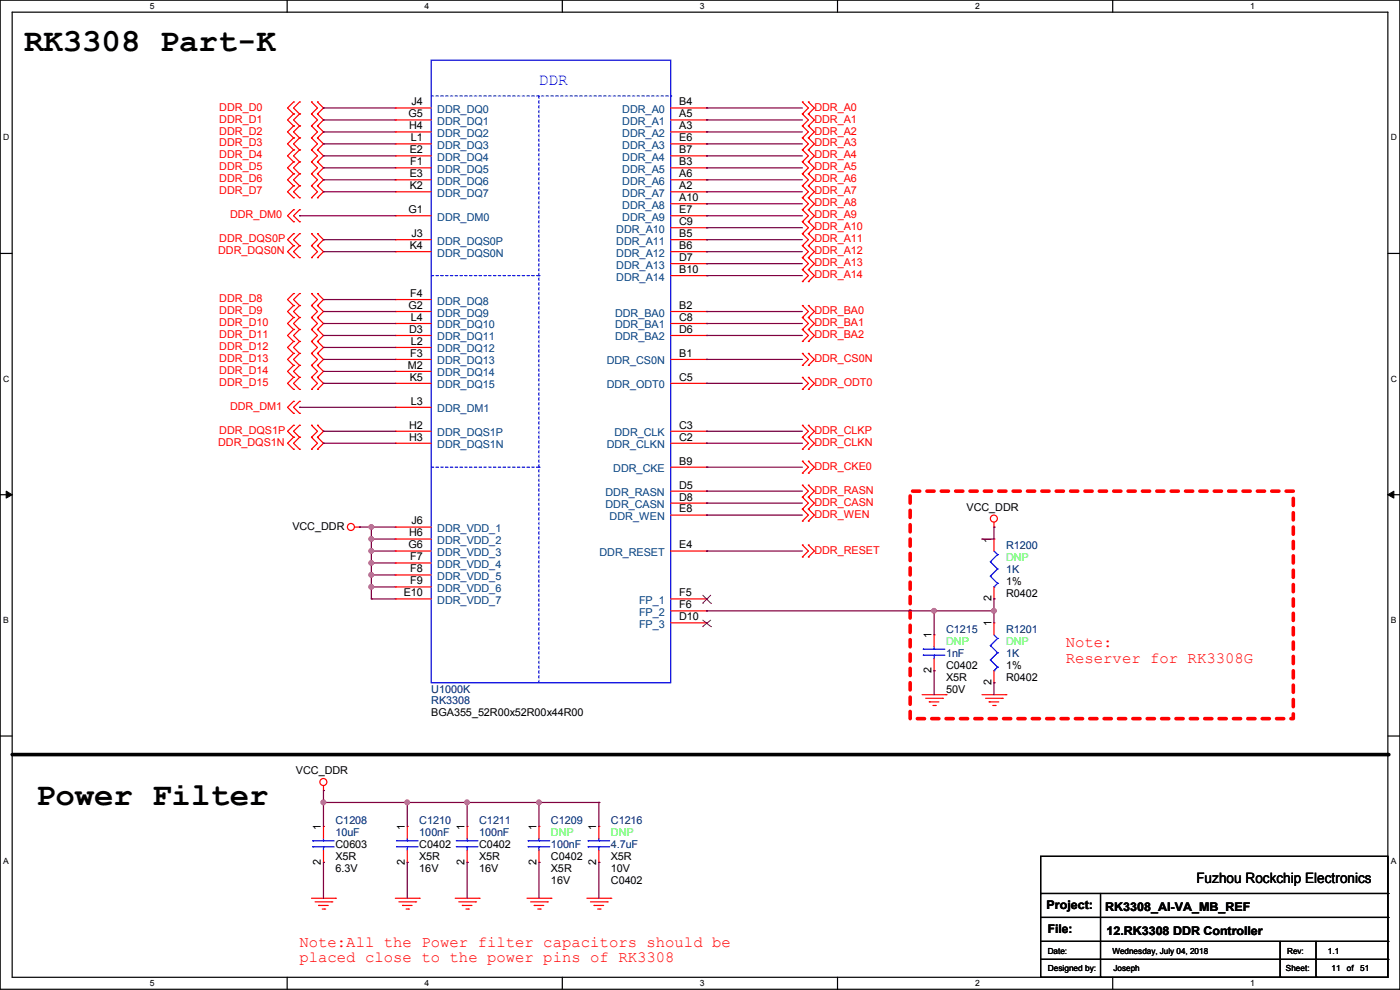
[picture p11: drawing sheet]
<svg xmlns="http://www.w3.org/2000/svg" width="297mm" height="210mm" viewBox="0 0 297 210" stroke-linecap="round" stroke-linejoin="round" font-family="sans-serif">
<path d="M0 0h297v209.8h-297zM2.6 2.6h291.8v204.7h-291.8z" fill="none" stroke="#000" stroke-width=".25"/>
<g fill="#fff">
<path d="M31.7 .3h1v2h-1z"/>
<path d="M31.7 207.6h1v2h-1z"/>
</g>
<path d="M60.9 0v2.6M60.9 207.3v2.5" fill="none" stroke="#000" stroke-width=".25"/>
<g fill="#fff">
<path d="M90.1 .3h1v2h-1z"/>
<path d="M90.1 207.6h1v2h-1z"/>
</g>
<path d="M119.3 0v2.6M119.3 207.3v2.5" fill="none" stroke="#000" stroke-width=".25"/>
<g fill="#fff">
<path d="M148.5 .3h.9v2h-.9z"/>
<path d="M148.5 207.6h.9v2h-.9z"/>
</g>
<path d="M177.7 0v2.6M177.7 207.3v2.5" fill="none" stroke="#000" stroke-width=".25"/>
<g fill="#fff">
<path d="M206.8 .3h1v2h-1z"/>
<path d="M206.8 207.6h1v2h-1z"/>
</g>
<path d="M236.1 0v2.6M236.1 207.3v2.5" fill="none" stroke="#000" stroke-width=".25"/>
<g fill="#fff">
<path d="M265.2 .3h1v2h-1z"/>
<path d="M265.2 207.6h1v2h-1z"/>
<path d="M.7 28.2h1.2v1.9h-1.2z"/>
<path d="M295.1 28.2h1.2v1.9h-1.2z"/>
<path d="M.7 79.3h1.2v2h-1.2z"/>
<path d="M295.1 79.3h1.2v2h-1.2z"/>
</g>
<path d="M0 53.8h2.6M294.4 53.8h2.6" fill="none" stroke="#000" stroke-width=".25"/>
<g fill="#fff">
<path d="M.7 130.5h1.2v2h-1.2z"/>
<path d="M295.1 130.5h1.1v2h-1.1z"/>
</g>
<path d="M0 104.9h2.6M294.4 104.9h2.6" fill="none" stroke="#000" stroke-width=".25"/>
<path d="M1.3 104.2l1.3 .7-1.3 .8zM294.4 104.9l1.3-.7v1.5z" fill="#000" stroke="#000" stroke-width=".21"/>
<g fill="#fff">
<path d="M.7 181.7h1.2v2h-1.2z"/>
<path d="M295.1 181.7h1.1v2h-1.1z"/>
</g>
<g fill="none" stroke="#000" stroke-width=".25">
<path d="M0 156.1h2.6M294.4 156.1h2.6M220.8 181.7h73.6v25.6h-73.6zM220.8 189.5h73.6M220.8 194.6h73.6M220.8 199.7h73.6M233.5 189.5v17.8M271.6 199.7v7.6M279.2 199.7v7.6M294.4 189.5h.1M294.4 194.6h.1M294.4 199.7h.1"/>
<path d="M220.8 203.5h73.6M233.5 207.3h.1M271.6 207.3h.1M279.2 207.3h.1M294.4 203.5h.1"/>
</g>
<path d="M2.6 160.1h291.8" fill="none" stroke="#000" stroke-width=".76"/>
<circle cx="294.4" cy="160.1" r=".38" fill="#000"/>
<path d="M193.1 104.2h81.3v48.2h-81.3z" fill="none" stroke="#f00" stroke-width=".76" stroke-dasharray="1.5 1.5"/>
<g fill="none" stroke="#f00" stroke-width=".25">
<path d="M62.3 24.2h.1M62.3 21.6h.1M62.3 26.7h.1M62.3 29.3h.1M62.3 31.8h.1M62.3 34.3h.1M62.3 36.9h.1M62.3 39.4h.1M62.3 29.3l-1.3 1.2 1.3 1.3M62.3 21.6l-1.3 1.3 1.3 1.3M62.3 31.8l-1.3 1.3 1.3 1.2M62.3 24.2l-1.3 1.2 1.3 1.3"/>
<path d="M62.3 34.3l-1.3 1.3 1.3 1.3M62.3 26.7l-1.3 1.3 1.3 1.3M62.3 36.9l-1.3 1.2 1.3 1.3M62.3 39.4l-1.3 1.3 1.3 1.3M63.5 24.2h.1M63.5 21.6h.1M63.5 26.7h.1M63.5 29.3h.1M63.5 31.8h.1M63.5 34.3h.1M63.5 36.9h.1M63.5 39.4h.1"/>
<path d="M63.5 26.7l-1.2 1.3 1.2 1.3M63.5 21.6l-1.2 1.3 1.2 1.3M63.5 29.3l-1.2 1.2 1.2 1.3M63.5 24.2l-1.2 1.2 1.2 1.3M63.5 31.8l-1.2 1.3 1.2 1.2M63.5 34.3l-1.2 1.3 1.2 1.3M63.5 36.9l-1.2 1.2 1.2 1.3M63.5 39.4l-1.2 1.3 1.2 1.3M66.1 24.2h.1M66.1 21.6h.1M66.1 26.7h.1M66.1 29.3h.1"/>
<path d="M66.1 31.8h.1M66.1 34.3h.1M66.1 36.9h.1M66.1 39.4h.1M66.1 21.6l1.3 1.3-1.3 1.3M66.1 26.7l1.3 1.3-1.3 1.3M66.1 24.2l1.3 1.2-1.3 1.3M66.1 29.3l1.3 1.2-1.3 1.3M66.1 31.8l1.3 1.3-1.3 1.2M66.1 36.9l1.3 1.2-1.3 1.3M66.1 34.3l1.3 1.3-1.3 1.3M66.1 39.4l1.3 1.3-1.3 1.3"/>
<path d="M67.4 21.6h.1M67.4 24.2h.1M67.4 26.7h.1M67.4 29.3h.1M67.4 31.8h.1M67.4 34.3h.1M67.4 36.9h.1M67.4 39.4h.1M67.4 21.6l1.2 1.3-1.2 1.3M67.4 29.3l1.2 1.2-1.2 1.3M67.4 24.2l1.2 1.2-1.2 1.3M67.4 31.8l1.2 1.3-1.2 1.2"/>
<path d="M67.4 26.7l1.2 1.3-1.2 1.3M67.4 34.3l1.2 1.3-1.2 1.3M67.4 36.9l1.2 1.2-1.2 1.3M67.4 39.4l1.2 1.3-1.2 1.3M83.9 22.9h.1M83.9 25.4h.1M83.9 28h.1M83.9 30.5h.1M83.9 33.1h.1M83.9 35.6h.1M83.9 38.1h.1M83.9 22.9h7.6"/>
<path d="M83.9 25.4h7.6M83.9 28h7.6M83.9 30.5h7.6M83.9 33.1h7.6M83.9 35.6h7.6M83.9 38.1h7.6M142.3 22.9h7.6M142.3 25.4h7.6M142.3 28h7.6M142.3 30.5h7.6M142.3 33.1h7.6M142.3 35.6h7.6"/>
<path d="M142.3 38.1h7.6M149.9 22.9h.1M149.9 25.4h.1M149.9 28h.1M149.9 30.5h.1M149.9 33.1h.1M149.9 35.6h.1M149.9 38.1h.1M170.2 29.3h.1M170.2 26.7h.1M170.2 24.2h.1M170.2 31.8h.1"/>
<path d="M170.2 39.4h.1M170.2 36.9h.1M170.2 34.3h.1M170.2 21.6h.1M170.2 26.7l1.3 1.3-1.3 1.3M170.2 24.2l1.3 1.2-1.3 1.3M170.2 29.3l1.3 1.2-1.3 1.3M170.2 36.9l1.3 1.2-1.3 1.3M170.2 34.3l1.3 1.3-1.3 1.3M170.2 21.6l1.3 1.3-1.3 1.3M170.2 39.4l1.3 1.3-1.3 1.3M170.2 31.8l1.3 1.3-1.3 1.2"/>
<path d="M171.5 29.3h.1M171.5 26.7h.1M171.5 24.2h.1M171.5 31.8h.1M171.5 39.4h.1M171.5 36.9h.1M171.5 34.3h.1M171.5 21.6h.1M171.5 26.7l1.3 1.3-1.3 1.3M171.5 24.2l1.3 1.2-1.3 1.3M171.5 29.3l1.3 1.2-1.3 1.3M171.5 36.9l1.3 1.2-1.3 1.3"/>
<path d="M171.5 34.3l1.3 1.3-1.3 1.3M171.5 21.6l1.3 1.3-1.3 1.3M171.5 39.4l1.3 1.3-1.3 1.3M171.5 31.8l1.3 1.3-1.3 1.2M62.3 42h.1M62.3 47h.1M62.3 44.5h.1M62.3 52.1h.1M62.3 49.6h.1M62.3 54.7h.1M62.3 44.5l-1.3 1.3 1.3 1.2M62.3 49.6l-1.3 1.2 1.3 1.3"/>
<path d="M62.3 52.1l-1.3 1.3 1.3 1.3M63.5 42h.1M63.5 47h.1M63.5 44.5h.1M63.5 52.1h.1M63.5 49.6h.1M63.5 54.7h.1M63.5 44.5l-1.2 1.3 1.2 1.2M63.5 49.6l-1.2 1.2 1.2 1.3M63.5 52.1l-1.2 1.3 1.2 1.3M66.1 42h.1M66.1 52.1h.1"/>
<path d="M66.1 49.6h.1M66.1 54.7h.1M66.1 49.6l1.3 1.2-1.3 1.3M66.1 52.1l1.3 1.3-1.3 1.3M67.4 42h.1M67.4 49.6h.1M67.4 52.1h.1M67.4 54.7h.1M67.4 52.1l1.2 1.3-1.2 1.3M67.4 49.6l1.2 1.2-1.2 1.3M83.9 40.7h.1M83.9 45.8h.1"/>
<path d="M83.9 50.8h.1M83.9 53.4h.1M83.9 40.7h7.6M83.9 45.8h7.6M83.9 50.8h7.6M83.9 53.4h7.6M142.3 40.7h7.6M142.3 45.8h7.6M142.3 50.8h7.6M142.3 53.4h7.6M142.3 43.2h7.6M142.3 48.3h7.6"/>
<path d="M142.3 55.9h7.6M142.3 58.5h7.6M149.9 40.7h.1M149.9 43.2h.1M149.9 45.8h.1M149.9 48.3h.1M149.9 50.8h.1M149.9 53.4h.1M149.9 55.9h.1M149.9 58.5h.1M170.2 42h.1M170.2 47h.1"/>
<path d="M170.2 44.5h.1M170.2 49.6h.1M170.2 52.1h.1M170.2 59.7h.1M170.2 57.2h.1M170.2 54.7h.1M170.2 44.5l1.3 1.3-1.3 1.2M170.2 47l1.3 1.3-1.3 1.3M170.2 49.6l1.3 1.2-1.3 1.3M170.2 57.2l1.3 1.3-1.3 1.2M170.2 54.7l1.3 1.2-1.3 1.3M170.2 42l1.3 1.2-1.3 1.3"/>
<path d="M170.2 52.1l1.3 1.3-1.3 1.3M171.5 42h.1M171.5 47h.1M171.5 44.5h.1M171.5 49.6h.1M171.5 52.1h.1M171.5 59.7h.1M171.5 57.2h.1M171.5 54.7h.1M171.5 44.5l1.3 1.3-1.3 1.2M171.5 47l1.3 1.3-1.3 1.3M171.5 49.6l1.3 1.2-1.3 1.3"/>
<path d="M171.5 57.2l1.3 1.3-1.3 1.2M171.5 54.7l1.3 1.2-1.3 1.3M171.5 42l1.3 1.2-1.3 1.3M171.5 52.1l1.3 1.3-1.3 1.3M62.3 64.8h.1M62.3 62.3h.1M62.3 67.4h.1M62.3 69.9h.1M62.3 72.4h.1M62.3 75h.1M62.3 77.5h.1M62.3 69.9l-1.3 1.3 1.3 1.2"/>
<path d="M62.3 62.3l-1.3 1.2 1.3 1.3M62.3 72.4l-1.3 1.3 1.3 1.3M62.3 64.8l-1.3 1.3 1.3 1.3M62.3 75l-1.3 1.2 1.3 1.3M62.3 67.4l-1.3 1.2 1.3 1.3M62.3 77.5l-1.3 1.3 1.3 1.3M63.5 64.8h.1M63.5 62.3h.1M63.5 67.4h.1M63.5 69.9h.1M63.5 72.4h.1M63.5 75h.1"/>
<path d="M63.5 77.5h.1M63.5 67.4l-1.2 1.2 1.2 1.3M63.5 62.3l-1.2 1.2 1.2 1.3M63.5 69.9l-1.2 1.3 1.2 1.2M63.5 64.8l-1.2 1.3 1.2 1.3M63.5 72.4l-1.2 1.3 1.2 1.3M63.5 75l-1.2 1.2 1.2 1.3M63.5 77.5l-1.2 1.3 1.2 1.3M66.1 64.8h.1M66.1 62.3h.1M66.1 67.4h.1M66.1 69.9h.1"/>
<path d="M66.1 72.4h.1M66.1 75h.1M66.1 77.5h.1M66.1 62.3l1.3 1.2-1.3 1.3M66.1 67.4l1.3 1.2-1.3 1.3M66.1 64.8l1.3 1.3-1.3 1.3M66.1 69.9l1.3 1.3-1.3 1.2M66.1 72.4l1.3 1.3-1.3 1.3M66.1 75l1.3 1.2-1.3 1.3M66.1 77.5l1.3 1.3-1.3 1.3M67.4 62.3h.1M67.4 64.8h.1"/>
<path d="M67.4 67.4h.1M67.4 69.9h.1M67.4 72.4h.1M67.4 75h.1M67.4 77.5h.1M67.4 62.3l1.2 1.2-1.2 1.3M67.4 69.9l1.2 1.3-1.2 1.2M67.4 64.8l1.2 1.3-1.2 1.3M67.4 72.4l1.2 1.3-1.2 1.3M67.4 67.4l1.2 1.2-1.2 1.3M67.4 75l1.2 1.2-1.2 1.3M67.4 77.5l1.2 1.3-1.2 1.3"/>
<path d="M83.9 63.5h.1M83.9 66.1h.1M83.9 68.6h.1M83.9 71.2h.1M83.9 73.7h.1M83.9 76.2h.1M83.9 78.8h.1M83.9 63.5h7.6M83.9 66.1h7.6M83.9 68.6h7.6M83.9 71.2h7.6M83.9 73.7h7.6"/>
<path d="M83.9 76.2h7.6M83.9 78.8h7.6M142.3 66.1h7.6M142.3 68.6h7.6M142.3 71.2h7.6M142.3 76.2h7.6M149.9 66.1h.1M149.9 68.6h.1M149.9 71.2h.1M149.9 76.2h.1M170.2 77.5h.1M170.2 75h.1"/>
<path d="M170.2 67.4h.1M170.2 64.8h.1M170.2 69.9h.1M170.2 72.4h.1M170.2 75l1.3 1.2-1.3 1.3M170.2 64.8l1.3 1.3-1.3 1.3M170.2 67.4l1.3 1.2-1.3 1.3M170.2 69.9l1.3 1.3-1.3 1.2M171.5 77.5h.1M171.5 75h.1M171.5 67.4h.1M171.5 64.8h.1"/>
<path d="M171.5 69.9h.1M171.5 72.4h.1M171.5 75l1.3 1.2-1.3 1.3M171.5 64.8l1.3 1.3-1.3 1.3M171.5 67.4l1.3 1.2-1.3 1.3M171.5 69.9l1.3 1.3-1.3 1.2M62.3 80.1h.1M62.3 82.6h.1M62.3 87.7h.1M62.3 85.1h.1M62.3 92.8h.1M62.3 90.2h.1"/>
<path d="M62.3 95.3h.1M62.3 80.1l-1.3 1.2 1.3 1.3M62.3 85.1l-1.3 1.3 1.3 1.3M62.3 90.2l-1.3 1.3 1.3 1.3M62.3 92.8l-1.3 1.2 1.3 1.3M63.5 80.1h.1M63.5 82.6h.1M63.5 87.7h.1M63.5 85.1h.1M63.5 92.8h.1M63.5 90.2h.1M63.5 95.3h.1"/>
<path d="M63.5 80.1l-1.2 1.2 1.2 1.3M63.5 85.1l-1.2 1.3 1.2 1.3M63.5 90.2l-1.2 1.3 1.2 1.3M63.5 92.8l-1.2 1.2 1.2 1.3M66.1 80.1h.1M66.1 82.6h.1M66.1 92.8h.1M66.1 90.2h.1M66.1 95.3h.1M66.1 80.1l1.3 1.2-1.3 1.3M66.1 90.2l1.3 1.3-1.3 1.3M66.1 92.8l1.3 1.2-1.3 1.3"/>
<path d="M67.4 80.1h.1M67.4 82.6h.1M67.4 90.2h.1M67.4 92.8h.1M67.4 95.3h.1M67.4 80.1l1.2 1.2-1.2 1.3M67.4 90.2l1.2 1.3-1.2 1.3M67.4 92.8l1.2 1.2-1.2 1.3M83.9 81.3h.1M83.9 86.4h.1M83.9 91.5h.1M83.9 94h.1"/>
<path d="M83.9 81.3h7.6M83.9 86.4h7.6M83.9 91.5h7.6M83.9 94h7.6M142.3 81.3h7.6M142.3 91.5h7.6M142.3 94h7.6M142.3 99.1h7.6M149.9 81.3h.1M149.9 91.5h.1M149.9 94h.1M149.9 99.1h.1"/>
<path d="M170.2 82.6h.1M170.2 80.1h.1M170.2 95.3h.1M170.2 92.8h.1M170.2 90.2h.1M170.2 97.8h.1M170.2 80.1l1.3 1.2-1.3 1.3M170.2 92.8l1.3 1.2-1.3 1.3M170.2 90.2l1.3 1.3-1.3 1.3M170.2 97.8l1.3 1.3-1.3 1.3M171.5 82.6h.1M171.5 80.1h.1"/>
<path d="M171.5 95.3h.1M171.5 92.8h.1M171.5 90.2h.1M171.5 97.8h.1M171.5 80.1l1.3 1.2-1.3 1.3M171.5 92.8l1.3 1.2-1.3 1.3M171.5 90.2l1.3 1.3-1.3 1.3M171.5 97.8l1.3 1.3-1.3 1.3M75.2 111.8h1M76.2 111.8h.1M83.9 111.8h.1M83.9 114.3h.1"/>
<path d="M83.9 116.9h.1M83.9 119.4h.1M83.9 111.8h7.6M83.9 116.9h7.6M83.9 114.3h7.6M83.9 119.4h7.6M142.3 104.2h7.6M142.3 106.7h7.6M142.3 109.3h7.6M142.3 116.9h7.6M149.9 104.2h.1M149.9 106.7h.1"/>
<path d="M149.9 109.3h.1M149.9 116.9h.1M170.2 100.4h.1M170.2 105.5h.1M170.2 102.9h.1M170.2 108h.1M170.2 110.5h.1M170.2 118.2h.1M170.2 115.6h.1M170.2 102.9l1.3 1.3-1.3 1.3M170.2 105.5l1.3 1.2-1.3 1.3M170.2 108l1.3 1.3-1.3 1.2"/>
<path d="M170.2 115.6l1.3 1.3-1.3 1.3M171.5 100.4h.1M171.5 105.5h.1M171.5 102.9h.1M171.5 108h.1M171.5 110.5h.1M171.5 118.2h.1M171.5 115.6h.1M171.5 102.9l1.3 1.3-1.3 1.3M171.5 105.5l1.3 1.2-1.3 1.3M171.5 108l1.3 1.3-1.3 1.2M171.5 115.6l1.3 1.3-1.3 1.3"/>
<path d="M210.9 111.8h.1M210.9 114.3h.1M210.9 110.8v1M210.9 114.3v2.6M83.9 122h.1M83.9 124.5h.1M83.9 127h.1M83.9 122h7.6M83.9 124.5h7.6M83.9 127h7.6M142.3 127h7.6M142.3 129.6h7.6"/>
<path d="M142.3 132.1h7.6M149.9 127h.1M149.9 129.6h.1M149.9 132.1h.1M198.2 134.7h.1M198.2 134.7v2.5M198.2 139.7v2.6M210.9 132.1h.1M210.9 127h.1M210.9 124.5v2.5M210.9 132.1v2.6M195.6 147.4h5.1"/>
<path d="M196.4 148.1h3.5M197.1 148.9h.1M197.1 148.9h2.1M197.9 149.6h.5M198.2 142.3h.1M198.4 149.6h.1M199.9 148.1h.1M200.7 147.4h.1M208.3 147.4h5.1M209.1 148.1h3.5M209.8 148.9h.1M209.8 148.9h2.1"/>
<path d="M210.6 149.6h.5M210.9 144.8h.1M210.9 142.3v2.5M211.1 149.6h.1M212.6 148.1h.1M213.4 147.4h.1M68.6 167.7h.1M68.6 175.3h.1M68.6 166.7v1M68.6 175.3v2.5M86.4 175.3h.1M86.4 175.3v2.5"/>
<path d="M99.1 175.3h.1M99.1 175.3v2.5M114.3 175.3h.1M114.3 175.3v2.5M127 175.3h.1M127 175.3v2.5M66.1 190.5h5.1M66.8 191.3h3.6M67.6 192.1h.1M67.6 192.1h2M68.4 192.8h.5M68.6 182.9h.1"/>
<path d="M68.6 180.4v2.5M68.9 192.8h.1M70.4 191.3h.1M71.2 190.5h.1M83.9 190.5h5M84.6 191.3h3.6M85.4 192.1h.1M85.4 192.1h2M86.1 192.8h.6M86.4 182.9h.1M86.4 180.4v2.5M86.7 192.8h.1"/>
<path d="M88.2 191.3h.1M88.9 190.5h.1M96.6 190.5h5M97.3 191.3h3.6M98.1 192.1h.1M98.1 192.1h2M98.8 192.8h.6M99.1 182.9h.1M99.1 180.4v2.5M99.4 192.8h.1M100.9 191.3h.1M101.6 190.5h.1"/>
<path d="M111.8 190.5h5.1M112.6 191.3h3.5M113.3 192.1h.1M113.3 192.1h2.1M114.1 192.8h.5M114.3 182.9h.1M114.3 180.4v2.5M114.6 192.8h.1M116.1 191.3h.1M116.9 190.5h.1M124.5 190.5h5.1M125.3 191.3h3.5"/>
<path d="M126 192.1h.1M126 192.1h2.1M126.8 192.8h.5M127 182.9h.1M127 180.4v2.5M127.3 192.8h.1M128.8 191.3h.1M129.6 190.5h.1"/>
<circle cx="74.4" cy="111.8" r=".74"/>
<circle cx="210.8" cy="110" r=".74"/>
<circle cx="68.6" cy="165.9" r=".74"/>
</g>
<g fill="none" stroke="#00f" stroke-width=".25">
<path d="M91.5 12.7h50.8v132.1h-50.8zM210.1 119.2h.1M210.1 119.2l1.5 1.5M210.9 116.9l.7 .7M211.6 117.6h.1M211.6 117.6l-1.5 1.6M195.9 139h.1M195.9 137.7h.1M195.9 139h4.5M195.9 137.7h4.5M198.2 137.7h.1M198.2 139h.1"/>
<path d="M198.2 137.2v.5M198.2 139v.7M210.1 136.9h.1M210.1 140h.1M210.1 122.2h.1M210.1 136.9l1.5 1.6M210.1 140l1.5 1.5M210.1 122.2l1.5 1.5M210.9 124.5h.1M210.9 134.7l.7 .7M211.6 135.4h.1M211.6 138.5h.1"/>
<path d="M211.6 120.7h.1M211.6 123.7h.1M211.6 135.4l-1.5 1.5M211.6 138.5l-1.5 1.5M211.6 120.7l-1.5 1.5M211.6 123.7l-.7 .8M210.9 142.3h.1M211.6 141.5h.1M211.6 141.5l-.7 .8M66.3 179.6h.1M66.3 178.4h.1M66.3 179.6h4.6"/>
<path d="M66.3 178.4h4.6M68.6 178.4h.1M68.6 179.6h.1M68.6 177.8v.6M68.6 179.6v.8M84.1 179.6h.1M84.1 178.4h.1M84.1 179.6h4.6M84.1 178.4h4.6M86.4 178.4h.1M86.4 179.6h.1M86.4 177.8v.6"/>
<path d="M86.4 179.6v.8M96.8 179.6h.1M96.8 178.4h.1M96.8 179.6h4.6M96.8 178.4h4.6M99.1 178.4h.1M99.1 179.6h.1M99.1 177.8v.6M99.1 179.6v.8M112.1 179.6h.1M112.1 178.4h.1M112.1 179.6h4.5"/>
<path d="M112.1 178.4h4.5M114.3 178.4h.1M114.3 179.6h.1M114.3 177.8v.6M114.3 179.6v.8M124.8 179.6h.1M124.8 178.4h.1M124.8 179.6h4.5M124.8 178.4h4.5M127 178.4h.1M127 179.6h.1M127 177.8v.6"/>
<path d="M127 179.6v.8"/>
</g>
<path d="M91.5 20.4h50.8M114.3 20.4v124.4M142.3 20.4h.1M91.5 58.5h22.8M114.3 58.5h.1M91.5 99.1h22.8M114.3 99.1h.1M114.3 144.8h.1" fill="none" stroke="#00f" stroke-width=".25" stroke-dasharray=".5 .5"/>
<path d="M149 128h.1M149 132.9h.1M149 126.2l1.8 1.8M149 131.5l1.8 1.4M150.8 128h.1M150.8 132.9h.1M150.8 126.2l-1.8 1.8M150.8 131.5l-1.8 1.4" fill="none" stroke="#804000" stroke-width=".21"/>
<g fill="none" stroke="#800040" stroke-width=".25">
<path d="M68.6 22.9h.1M68.6 25.4h.1M68.6 28h.1M68.6 30.5h.1M68.6 33.1h.1M68.6 35.6h.1M68.6 38.1h.1M68.6 22.9h15.3M68.6 25.4h15.3M68.6 28h15.3M68.6 30.5h15.3M68.6 33.1h15.3"/>
<path d="M68.6 35.6h15.3M68.6 38.1h15.3M149.9 35.6h.1M149.9 30.5h.1M149.9 38.1h.1M149.9 33.1h.1M149.9 22.9h.1M149.9 28h.1M149.9 25.4h.1M149.9 22.9h20.3M149.9 25.4h20.3M149.9 28h20.3"/>
<path d="M149.9 30.5h20.3M149.9 33.1h20.3M149.9 35.6h20.3M149.9 38.1h20.3M63.5 45.8h.1M63.5 45.8h20.4M68.6 40.7h.1M68.6 50.8h.1M68.6 53.4h.1M68.6 40.7h15.3M68.6 50.8h15.3M68.6 53.4h15.3"/>
<path d="M149.9 43.2h.1M149.9 50.8h.1M149.9 40.7h.1M149.9 45.8h.1M149.9 58.5h.1M149.9 53.4h.1M149.9 55.9h.1M149.9 48.3h.1M149.9 40.7h20.3M149.9 45.8h20.3M149.9 50.8h20.3M149.9 53.4h20.3"/>
<path d="M149.9 43.2h20.3M149.9 58.5h20.3M149.9 55.9h20.3M149.9 48.3h20.3M68.6 63.5h.1M68.6 66.1h.1M68.6 68.6h.1M68.6 71.2h.1M68.6 73.7h.1M68.6 76.2h.1M68.6 78.8h.1M68.6 63.5h15.3"/>
<path d="M68.6 66.1h15.3M68.6 68.6h15.3M68.6 71.2h15.3M68.6 73.7h15.3M68.6 76.2h15.3M68.6 78.8h15.3M149.9 76.2h.1M149.9 66.1h.1M149.9 68.6h.1M149.9 71.2h.1M149.9 66.1h20.3M149.9 68.6h20.3"/>
<path d="M149.9 71.2h20.3M149.9 76.2h20.3M63.5 86.4h.1M63.5 86.4h20.4M68.6 81.3h.1M68.6 94h.1M68.6 91.5h.1M68.6 81.3h15.3M68.6 94h15.3M68.6 91.5h15.3M149.9 81.3h.1M149.9 94h.1"/>
<path d="M149.9 91.5h.1M149.9 99.1h.1M149.9 81.3h20.3M149.9 94h20.3M149.9 91.5h20.3M149.9 99.1h20.3M76.2 111.8h.1M76.2 111.8h7.7M78.8 111.8h.1M78.8 114.3h.1M78.8 116.9h.1M78.8 119.4h.1"/>
<path d="M78.8 111.8v15.2M78.8 114.3h5.1M78.8 116.9h5.1M78.8 119.4h5.1M149.9 104.2h.1M149.9 106.7h.1M149.9 109.3h.1M149.9 116.9h.1M149.9 116.9h20.3M149.9 104.2h20.3M149.9 106.7h20.3M149.9 109.3h20.3"/>
<path d="M208.3 114.3h.1M210.9 111.8h.1M210.9 111.8v2.5h-2.6M78.8 122h.1M78.8 124.5h.1M78.8 127h.1M78.8 122h5.1M78.8 124.5h5.1M78.8 127h5.1M149.9 129.6h.1M149.9 129.6h61M198.2 129.6h.1"/>
<path d="M198.2 129.6v5.1M210.9 127h.1M210.9 129.6h.1M210.9 127v5.1M198.2 142.3h.1M198.2 142.3v5.1M210.9 144.8h.1M210.9 144.8v2.6M68.6 167.7h.1M68.6 170.2h.1M68.6 170.2h58.4M68.6 167.7v7.6"/>
<path d="M86.4 170.2h.1M86.4 170.2v5.1M99.1 170.2h.1M99.1 170.2v5.1M114.3 170.2h.1M114.3 170.2v5.1M127 170.2h.1M127 170.2v5.1M68.6 182.9h.1M68.6 182.9v7.6M86.4 182.9h.1M86.4 182.9v7.6"/>
<path d="M99.1 182.9h.1M99.1 182.9v7.6M114.3 182.9h.1M114.3 182.9v7.6M127 182.9h.1M127 182.9v7.6"/>
</g>
<g fill="#f0f" stroke="#f0f" stroke-width=".25">
<circle cx="68.6" cy="170.2" r=".49"/>
<circle cx="86.4" cy="170.2" r=".49"/>
<circle cx="78.8" cy="111.8" r=".49"/>
<circle cx="78.8" cy="114.3" r=".49"/>
<circle cx="78.8" cy="119.4" r=".49"/>
<circle cx="78.8" cy="116.9" r=".49"/>
<circle cx="78.8" cy="124.5" r=".49"/>
<circle cx="78.8" cy="121.9" r=".49"/>
<circle cx="198.1" cy="129.6" r=".49"/>
<circle cx="210.8" cy="129.6" r=".49"/>
<circle cx="99.1" cy="170.2" r=".49"/>
<circle cx="114.3" cy="170.2" r=".49"/>
</g>
<g font-size="6.9">
<text x="5.1" y="10.8">RK3308 Part-K</text>
<text x="7.7" y="170.8">Power Filter</text>
</g>
<text font-size="3.6" fill="#00f" x="114.3" y="18.1">DDR</text>
<g font-size="3.3" fill="#f00">
<text x="226.1" y="137.3">Note:</text>
<text x="226.1" y="140.6">Reserver for RK3308G</text>
<text x="63.5" y="200.8">Note:All the Power filter capacitors should be</text>
<text x="63.5" y="204.1">placed close to the power pins of RK3308</text>
</g>
<text font-size="3" x="253.8" y="187.2">Fuzhou Rockchip Electronics</text>
<g font-size="2.5">
<text x="222" y="192.9">Project:</text>
<text x="222.3" y="198">File:</text>
<text x="234.5" y="193.2">RK3308_AI-VA_MB_REF</text>
<text x="234.7" y="198.2">12.RK3308 DDR Controller</text>
</g>
<g font-size="2.3" fill="#f00">
<text x="46.5" y="23.5">DDR_D0</text>
<text x="172.8" y="23.5">DDR_A0</text>
<text x="46.5" y="26">DDR_D1</text>
<text x="46.5" y="28.5">DDR_D2</text>
<text x="172.8" y="28.5">DDR_A2</text>
<text x="172.8" y="26">DDR_A1</text>
<text x="46.5" y="31.1">DDR_D3</text>
<text x="46.5" y="33.6">DDR_D4</text>
<text x="172.8" y="31.1">DDR_A3</text>
<text x="172.8" y="33.6">DDR_A4</text>
<text x="46.5" y="36.2">DDR_D5</text>
<text x="46.5" y="38.7">DDR_D6</text>
<text x="46.5" y="41.2">DDR_D7</text>
<text x="172.8" y="38.7">DDR_A6</text>
<text x="172.8" y="36.2">DDR_A5</text>
<text x="172.8" y="41.2">DDR_A7</text>
<text x="48.8" y="46.3">DDR_DM0</text>
<text x="172.8" y="46.3">DDR_A9</text>
<text x="172.8" y="43.8">DDR_A8</text>
<text x="46.3" y="53.9">DDR_DQS0N</text>
<text x="46.5" y="51.4">DDR_DQS0P</text>
<text x="172.8" y="48.9">DDR_A10</text>
<text x="172.8" y="51.4">DDR_A11</text>
<text x="172.8" y="53.9">DDR_A12</text>
<text x="172.8" y="59">DDR_A14</text>
<text x="172.8" y="56.5">DDR_A13</text>
<text x="46.5" y="64.1">DDR_D8</text>
<text x="46.5" y="66.6">DDR_D9</text>
<text x="46.5" y="69.2">DDR_D10</text>
<text x="46.5" y="71.7">DDR_D11</text>
<text x="172.8" y="66.6">DDR_BA0</text>
<text x="172.8" y="69.2">DDR_BA1</text>
<text x="172.8" y="71.7">DDR_BA2</text>
<text x="46.5" y="74.3">DDR_D12</text>
<text x="46.5" y="76.8">DDR_D13</text>
<text x="172.8" y="76.8">DDR_CS0N</text>
<text x="46.5" y="79.3">DDR_D14</text>
<text x="46.5" y="81.9">DDR_D15</text>
<text x="172.8" y="81.9">DDR_ODT0</text>
<text x="48.8" y="87">DDR_DM1</text>
<text x="46.3" y="94.6">DDR_DQS1N</text>
<text x="46.5" y="92">DDR_DQS1P</text>
<text x="172.8" y="94.6">DDR_CLKN</text>
<text x="172.8" y="92">DDR_CLKP</text>
<text x="172.8" y="99.7">DDR_CKE0</text>
<text x="172.8" y="104.7">DDR_RASN</text>
<text x="172.8" y="107.3">DDR_CASN</text>
<text x="172.8" y="109.8">DDR_WEN</text>
<text x="172.8" y="117.4">DDR_RESET</text>
</g>
<g font-size="2.3">
<text x="87.3" y="22.4">J4</text>
<text x="144.1" y="22.4">B4</text>
<text x="86.7" y="24.9">G5</text>
<text x="86.8" y="27.4">H4</text>
<text x="87.2" y="30">L1</text>
<text x="144.1" y="24.9">A5</text>
<text x="144.1" y="27.4">A3</text>
<text x="144.1" y="30">E6</text>
<text x="86.9" y="32.5">E2</text>
<text x="87" y="35.1">F1</text>
<text x="144.1" y="32.5">B7</text>
<text x="144.1" y="35.1">B3</text>
<text x="86.9" y="37.6">E3</text>
<text x="86.9" y="40.1">K2</text>
<text x="144.1" y="37.6">A6</text>
<text x="144.1" y="40.1">A2</text>
<text x="86.7" y="45.2">G1</text>
<text x="144.1" y="42.7">A10</text>
<text x="144.1" y="45.2">E7</text>
<text x="144.1" y="47.8">C9</text>
<text x="86.9" y="52.8">K4</text>
<text x="87.3" y="50.3">J3</text>
<text x="144.1" y="50.3">B5</text>
<text x="144.1" y="52.8">B6</text>
<text x="144.1" y="55.4">D7</text>
<text x="144.1" y="57.9">B10</text>
<text x="86.7" y="65.5">G2</text>
<text x="87" y="63">F4</text>
<text x="144.1" y="65.5">B2</text>
<text x="86.8" y="70.6">D3</text>
<text x="87.2" y="68.1">L4</text>
<text x="144.1" y="68.1">C8</text>
<text x="144.1" y="70.6">D6</text>
<text x="87" y="75.7">F3</text>
<text x="87.2" y="73.2">L2</text>
<text x="144.1" y="75.7">B1</text>
<text x="86.5" y="78.2">M2</text>
<text x="86.9" y="80.8">K5</text>
<text x="144.1" y="80.8">C5</text>
<text x="87.2" y="85.9">L3</text>
<text x="86.8" y="90.9">H2</text>
<text x="86.8" y="93.5">H3</text>
<text x="144.1" y="90.9">C3</text>
<text x="144.1" y="93.5">C2</text>
<text x="144.1" y="98.6">B9</text>
<text x="144.1" y="103.6">D5</text>
<text x="144.1" y="106.2">D8</text>
<text x="62" y="112.4">VCC_DDR</text>
<text x="86.8" y="113.8">H6</text>
<text x="87.3" y="111.3">J6</text>
<text x="144.1" y="108.7">E8</text>
<text x="205" y="108.3">VCC_DDR</text>
<text x="86.7" y="116.3">G6</text>
<text x="87" y="118.9">F7</text>
<text x="144.1" y="116.3">E4</text>
<text x="210.3" y="115.1" transform="rotate(-90 210.3 115.1)">1</text>
<text x="87" y="121.4">F8</text>
<text x="87" y="124">F9</text>
<text x="213.4" y="124">1%</text>
<text x="85.6" y="126.5">E10</text>
<text x="144.1" y="126.5">F5</text>
<text x="144.1" y="129">F6</text>
<text x="144.1" y="131.6">D10</text>
<text x="210.3" y="127.6" transform="rotate(-90 210.3 127.6)">2</text>
<text x="213.4" y="126.6">R0402</text>
<text x="197.6" y="135.4" transform="rotate(-90 197.6 135.4)">1</text>
<text x="210.3" y="132.9" transform="rotate(-90 210.3 132.9)">1</text>
<text x="197.6" y="142.8" transform="rotate(-90 197.6 142.8)">2</text>
<text x="200.7" y="141.8">C0402</text>
<text x="213.4" y="141.8">1%</text>
<text x="200.7" y="144.4">X5R</text>
<text x="200.7" y="146.9">50V</text>
<text x="210.3" y="145.3" transform="rotate(-90 210.3 145.3)">2</text>
<text x="213.4" y="144.4">R0402</text>
<text x="91.5" y="152">BGA355_52R00x52R00x44R00</text>
<text x="62.8" y="164.2">VCC_DDR</text>
<text x="68.1" y="176.1" transform="rotate(-90 68.1 176.1)">1</text>
<text x="71.2" y="179.9">C0603</text>
<text x="85.9" y="176.1" transform="rotate(-90 85.9 176.1)">1</text>
<text x="88.9" y="179.9">C0402</text>
<text x="98.6" y="176.1" transform="rotate(-90 98.6 176.1)">1</text>
<text x="101.6" y="179.9">C0402</text>
<text x="113.8" y="176.1" transform="rotate(-90 113.8 176.1)">1</text>
<text x="126.5" y="176.1" transform="rotate(-90 126.5 176.1)">1</text>
<text x="68.1" y="183.4" transform="rotate(-90 68.1 183.4)">2</text>
<text x="71.2" y="182.5">X5R</text>
<text x="71.2" y="185">6.3V</text>
<text x="85.9" y="183.4" transform="rotate(-90 85.9 183.4)">2</text>
<text x="88.9" y="182.5">X5R</text>
<text x="88.9" y="185">16V</text>
<text x="98.6" y="183.4" transform="rotate(-90 98.6 183.4)">2</text>
<text x="101.6" y="182.5">X5R</text>
<text x="101.6" y="185">16V</text>
<text x="113.8" y="183.4" transform="rotate(-90 113.8 183.4)">2</text>
<text x="116.9" y="182.5">C0402</text>
<text x="116.9" y="185">X5R</text>
<text x="126.5" y="183.4" transform="rotate(-90 126.5 183.4)">2</text>
<text x="129.6" y="182.5">X5R</text>
<text x="129.6" y="185">10V</text>
<text x="116.9" y="187.5">16V</text>
<text x="129.6" y="187.5">C0402</text>
</g>
<g font-size="2.3" fill="#004080">
<text x="92.8" y="24">DDR_DQ0</text>
<text x="132" y="24">DDR_A0</text>
<text x="92.8" y="26.5">DDR_DQ1</text>
<text x="92.8" y="29">DDR_DQ2</text>
<text x="132" y="26.5">DDR_A1</text>
<text x="132" y="29">DDR_A2</text>
<text x="92.8" y="31.6">DDR_DQ3</text>
<text x="92.8" y="34.1">DDR_DQ4</text>
<text x="132" y="31.6">DDR_A3</text>
<text x="132" y="34.1">DDR_A4</text>
<text x="92.8" y="36.7">DDR_DQ5</text>
<text x="92.8" y="39.2">DDR_DQ6</text>
<text x="92.8" y="41.7">DDR_DQ7</text>
<text x="132" y="36.7">DDR_A5</text>
<text x="132" y="39.2">DDR_A6</text>
<text x="132" y="41.7">DDR_A7</text>
<text x="92.8" y="46.8">DDR_DM0</text>
<text x="132" y="44.3">DDR_A8</text>
<text x="132" y="46.8">DDR_A9</text>
<text x="92.8" y="51.9">DDR_DQS0P</text>
<text x="130.7" y="49.4">DDR_A10</text>
<text x="130.7" y="51.9">DDR_A11</text>
<text x="92.8" y="54.4">DDR_DQS0N</text>
<text x="130.7" y="54.4">DDR_A12</text>
<text x="130.7" y="57">DDR_A13</text>
<text x="130.7" y="59.5">DDR_A14</text>
<text x="92.8" y="64.6">DDR_DQ8</text>
<text x="92.8" y="67.1">DDR_DQ9</text>
<text x="92.8" y="69.7">DDR_DQ10</text>
<text x="130.5" y="67.1">DDR_BA0</text>
<text x="130.5" y="69.7">DDR_BA1</text>
<text x="92.8" y="72.2">DDR_DQ11</text>
<text x="92.8" y="74.8">DDR_DQ12</text>
<text x="92.8" y="77.3">DDR_DQ13</text>
<text x="128.7" y="77.3">DDR_CS0N</text>
<text x="130.5" y="72.2">DDR_BA2</text>
<text x="92.8" y="79.8">DDR_DQ14</text>
<text x="92.8" y="82.4">DDR_DQ15</text>
<text x="128.7" y="82.4">DDR_ODT0</text>
<text x="92.8" y="87.5">DDR_DM1</text>
<text x="92.8" y="92.5">DDR_DQS1P</text>
<text x="92.8" y="95.1">DDR_DQS1N</text>
<text x="128.7" y="95.1">DDR_CLKN</text>
<text x="130.4" y="92.5">DDR_CLK</text>
<text x="130.1" y="100.2">DDR_CKE</text>
<text x="128.4" y="105.2">DDR_RASN</text>
<text x="128.4" y="107.8">DDR_CASN</text>
<text x="92.8" y="112.9">DDR_VDD_1</text>
<text x="129.3" y="110.3">DDR_WEN</text>
<text x="92.8" y="115.4">DDR_VDD_2</text>
<text x="92.8" y="117.9">DDR_VDD_3</text>
<text x="127.2" y="117.9">DDR_RESET</text>
<text x="92.8" y="120.5">DDR_VDD_4</text>
<text x="92.8" y="123">DDR_VDD_5</text>
<text x="92.8" y="125.6">DDR_VDD_6</text>
<text x="92.8" y="128.1">DDR_VDD_7</text>
<text x="135.6" y="128.1">FP_1</text>
<text x="135.6" y="130.6">FP_2</text>
<text x="135.6" y="133.2">FP_3</text>
</g>
<g font-size="2.3" fill="#000080">
<text x="213.4" y="116.4">R1200</text>
<text x="213.4" y="121.5">1K</text>
<text x="200.7" y="134.2">C1215</text>
<text x="213.4" y="134.2">R1201</text>
<text x="200.7" y="139.3">1nF</text>
<text x="213.4" y="139.3">1K</text>
<text x="91.5" y="146.9">U1000K</text>
<text x="91.5" y="149.4">RK3308</text>
<text x="71.2" y="174.8">C1208</text>
<text x="71.2" y="177.4">10uF</text>
<text x="88.9" y="174.8">C1210</text>
<text x="88.9" y="177.4">100nF</text>
<text x="101.6" y="174.8">C1211</text>
<text x="101.6" y="177.4">100nF</text>
<text x="116.9" y="174.8">C1209</text>
<text x="116.9" y="179.9">100nF</text>
<text x="129.6" y="174.8">C1216</text>
<text x="129.6" y="179.9">4.7uF</text>
</g>
<g font-size="2.3" fill="#0f0">
<text x="213.4" y="119">DNP</text>
<text x="200.7" y="136.7">DNP</text>
<text x="213.4" y="136.7">DNP</text>
<text x="116.9" y="177.4">DNP</text>
<text x="129.6" y="177.4">DNP</text>
</g>
<g font-size="1.8">
<text x="31.8" y="1.9">5</text>
<text x="90.1" y="1.9">4</text>
<text x="148.5" y="1.9">3</text>
<text x="206.8" y="1.9">2</text>
<text x="265.2" y="1.9">1</text>
<text x=".7" y="29.8">D</text>
<text x="295.1" y="29.8">D</text>
<text x=".7" y="80.9">C</text>
<text x="295.1" y="80.9">C</text>
<text x=".7" y="132.1">B</text>
<text x="295.1" y="132.1">B</text>
<text x=".7" y="183.3">A</text>
<text x="295.1" y="183.3">A</text>
<text x="222.3" y="202.3">Date:</text>
<text x="236" y="202.3">Wednesday, July 04, 2018</text>
<text x="273.1" y="202.3">Rev:</text>
<text x="281.7" y="202.3">1.1</text>
<text x="31.8" y="209.2">5</text>
<text x="90.1" y="209.2">4</text>
<text x="148.5" y="209.2">3</text>
<text x="206.8" y="209.2">2</text>
<text x="222.3" y="205.9">Designed by:</text>
<text x="236.2" y="205.9">Joseph</text>
<text x="265.2" y="209.2">1</text>
<text x="272.8" y="205.9">Sheet:</text>
<text x="282.5" y="205.9">11</text>
<text x="285.7" y="205.9">of</text>
<text x="288.6" y="205.9">51</text>
</g>
</svg>
